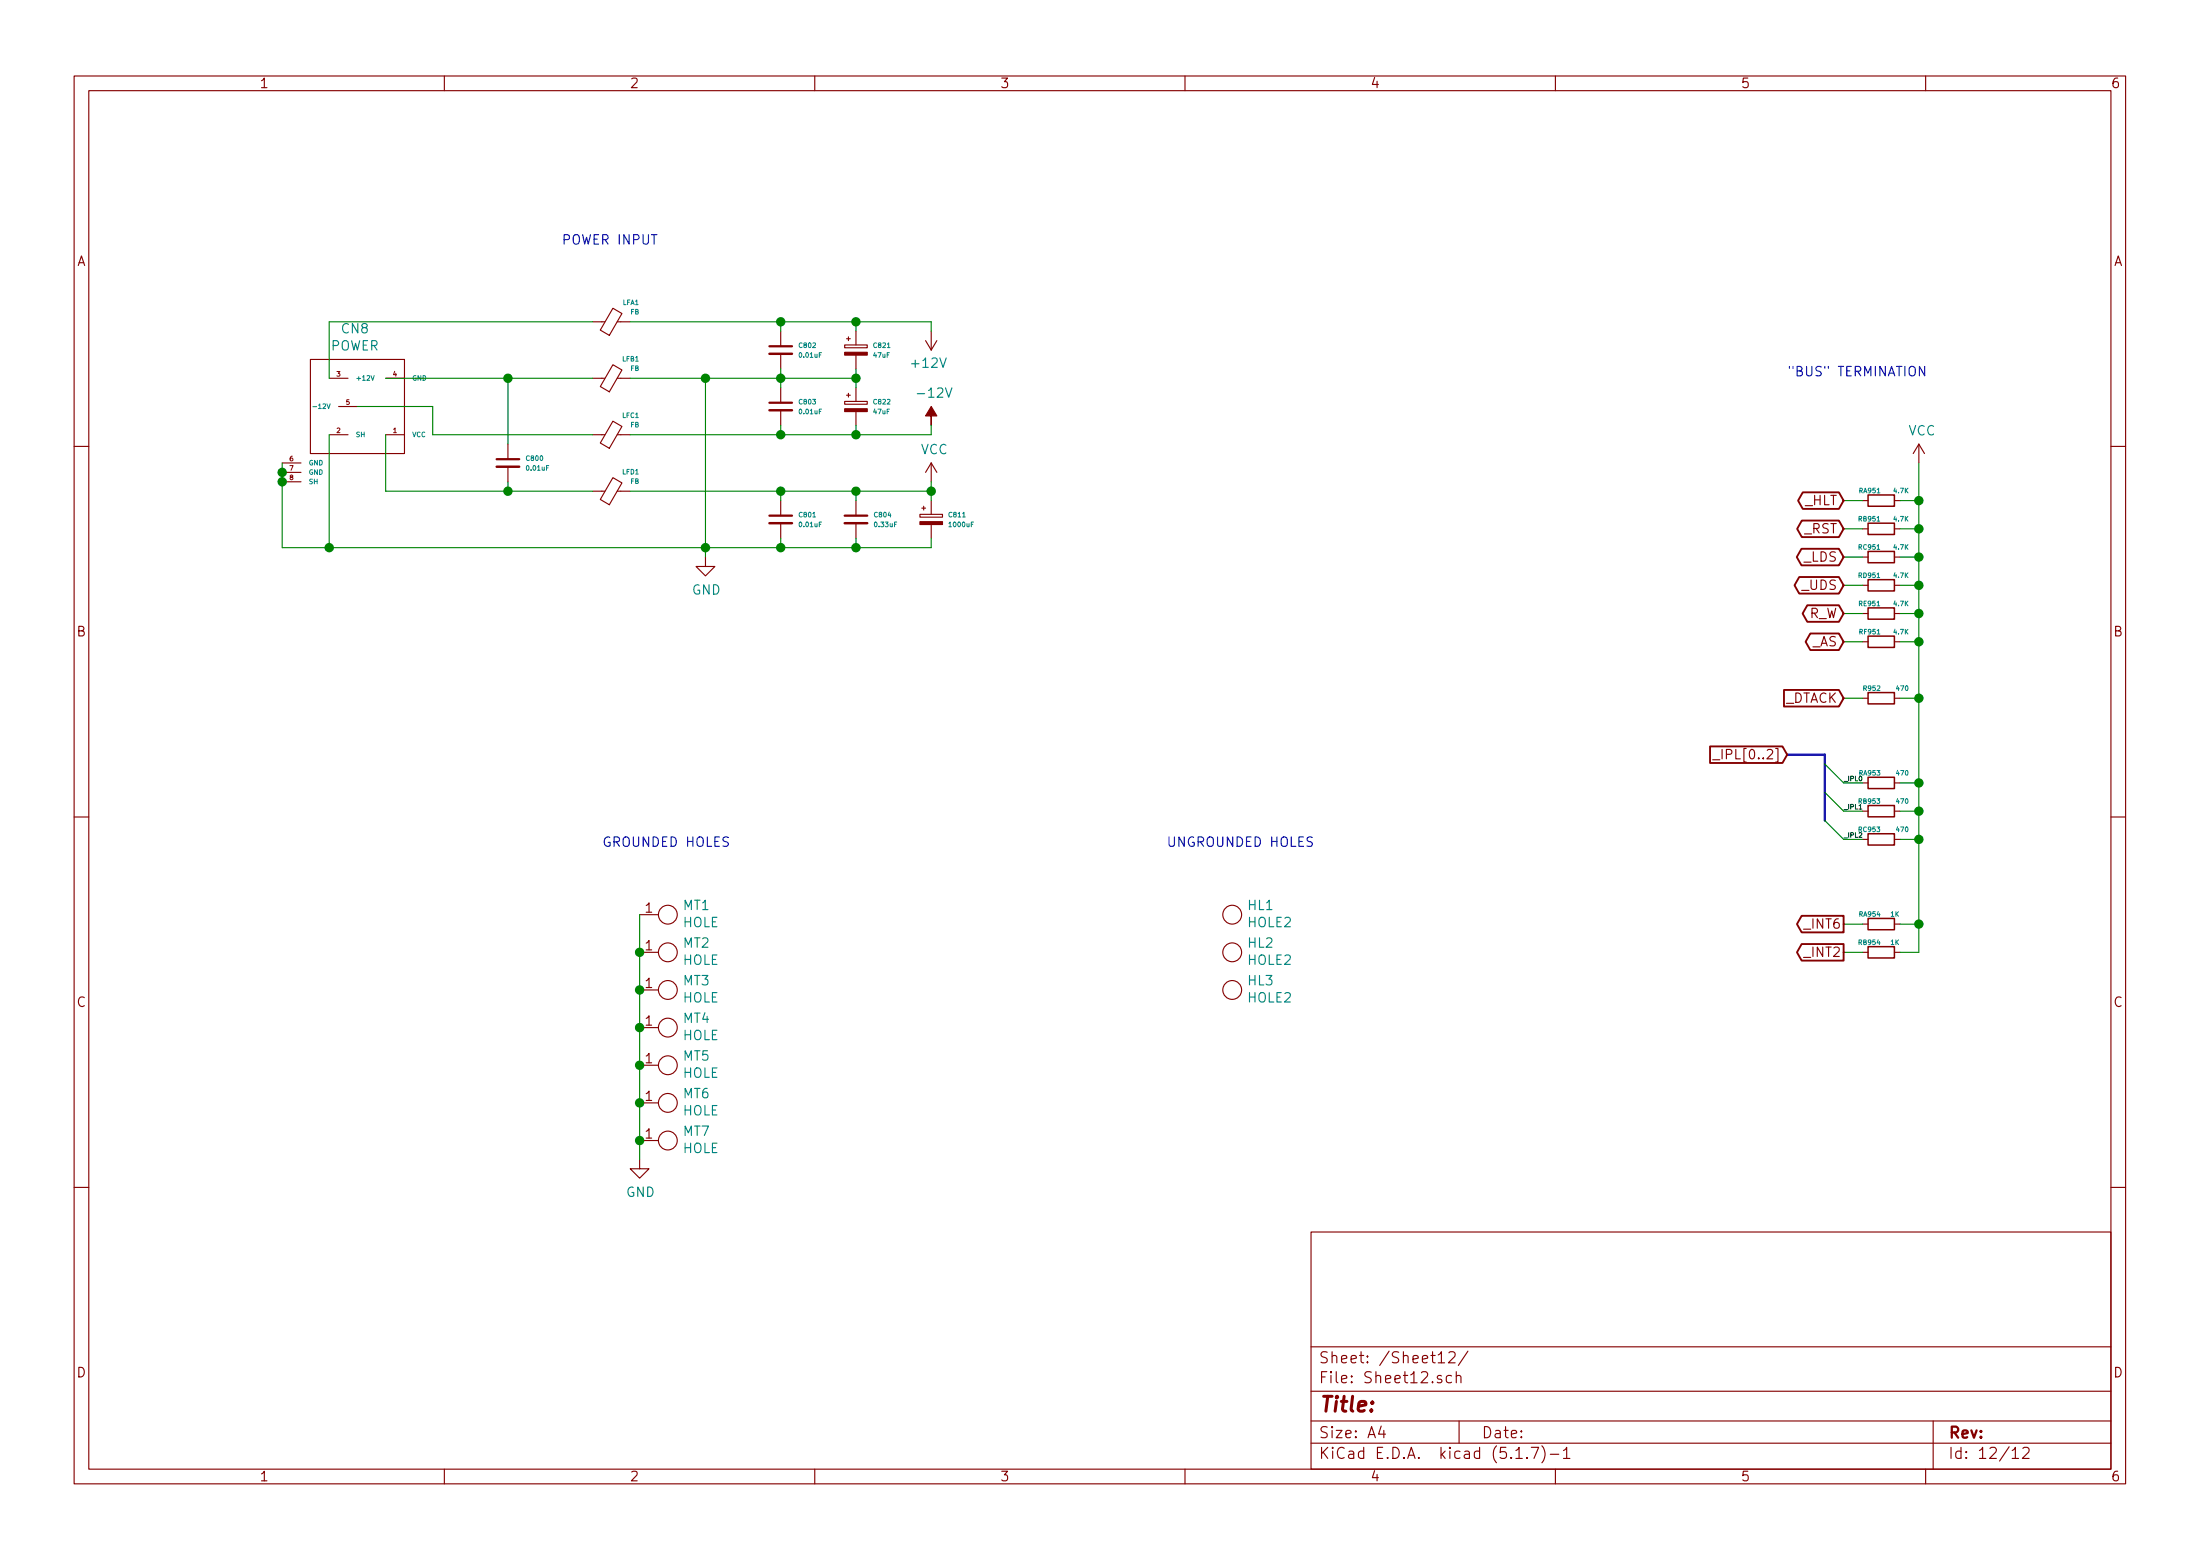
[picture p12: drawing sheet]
<svg xmlns="http://www.w3.org/2000/svg" width="297mm" height="210mm" viewBox="0 0 297 210" stroke-linecap="round" stroke-linejoin="round" font-family="sans-serif">
<g fill="none" stroke="#840000" stroke-width=".15">
<path d="M10 10.3h277v189.9h-277zM12 12.2h273v186.1h-273zM60 10.3v1.9M110 10.3v1.9M160 10.3v1.9M210 10.3v1.9M260 10.3v1.9M41.9 48.5h12.7v12.7h-12.7zM44.4 58.7h2.6M44.4 51h2.6M45.7 54.9h2.6M52.1 58.7h2.5"/>
<path d="M52.1 51h2.5M68.6 59.9v2.1M80 58.7h1.7M80 51h1.7M80 43.4h1.7M82.8 56.8l1.2 .8-1.7 2.9-1.2-.7zM82.8 49.2l1.2 .7-1.7 3-1.2-.7zM82.8 41.6l1.2 .7-1.7 3-1.2-.8zM83.3 58.7h1.8M83.3 51h1.8M83.3 43.4h1.8M105.4 44.7v2"/>
<path d="M105.4 47.7v2.1M105.4 52.3v2.1M105.4 55.4v2M114 54.2h3.1v.4h-3.1zM114 46.6h3.1v.3h-3.1zM114.3 53.3h.5M114.3 45.7h.5M114.6 45.5v.5M114.6 53.1v.5M115.6 44.7v1.9M115.6 47.9v1.9M115.6 52.3v1.9"/>
<path d="M115.6 55.5v1.9M125 46l.7 1.2M125.7 44.7v2.5M126.5 46l-.8 1.2M259.1 59.9l-.8 1.3M259.1 59.9v2.6M259.1 59.9l.7 1.3M10 60.2h2M38.1 62.5h2.5M38.1 63.7h2.5M38.1 65h2.5M68.6 63v2"/>
<path d="M80 66.3h1.7M82.8 64.5l1.2 .7-1.7 2.9-1.2-.7zM83.3 66.3h1.8M95.2 75.2v1.2h1.3l-1.3 1.3-1.2-1.3h1.2M105.4 67.6v2M105.4 70.6v2M115.6 67.6v2M115.6 70.6v2M124.2 69.4h3.1v.4h-3.1zM124.5 68.6h.5M124.7 68.3v.5M125.7 62.5l-.7 1.2"/>
<path d="M125.7 62.5v2.5M125.7 67.6v1.8M125.7 70.8v1.8M125.7 62.5l.8 1.2M251.5 71.4h.7M251.5 75.2h.7M251.5 79h.7M251.5 67.6h.7M255.8 71.4h.7M255.8 75.2h.7M255.8 79h.7M255.8 67.6h.7"/>
<path d="M285 60.2h2M251.5 82.8h.7M251.5 86.6h.7M251.5 94.2h.7M255.8 82.8h.7M255.8 86.6h.7M255.8 94.2h.7M10 110.3h2M231.2 102.5h1M251.5 105.7h.7M251.5 109.5h.7M251.5 113.3h.7"/>
<path d="M255.8 105.7h.7M255.8 109.5h.7M255.8 113.3h.7M285 110.3h2M86.4 128.5h2.5M86.4 138.7h2.5M86.4 133.6h2.5M86.4 123.4h2.5M251.5 128.5h.7M251.5 124.7h.7M255.8 128.5h.7M255.8 124.7h.7"/>
<path d="M86.4 156.5v1.2h1.2l-1.2 1.3-1.3-1.3h1.3M86.4 153.9h2.5M86.4 148.8h2.5M86.4 143.8h2.5M10 160.2h2M177 166.3h108v32h-108zM285 160.2h2M60 198.3v1.9M110 198.3v1.9M160 198.3v1.9M177 194.8h108M177 191.8h108"/>
<path d="M177 187.8h108M177 181.8h108M186.5 192.5l-.4 1h1M186.8 193v1M194.2 182.8l.3-.2 .1-.2v1.5M194.2 183.9h.8M195.6 182.6l.2-.2h.4a.41 .41 0 0 1 .2 .7l-.8 .8h.9M196 185.7a.53 .53 0 0 0-.7 0v.8a.53 .53 0 0 0 .7 0M196.6 185.7a.38 .38 0 0 1 .7 .1v.8M196.6 185.1v1.5M197 191.8v3M198.2 182.3l-1.3 2"/>
<path d="M204.7 196.8h.8M206.2 196.7v.1l-.1-.1h.1v.1M206.8 195.3h.9l-.6 1.5M208.2 195.1a1.71 1.71 0 0 1 0 2.3M209.3 196.3h1.2M210 198.3v1.9M211.1 195.8l.3-.3 .1-.2v1.5M211.1 196.8h.9M260 198.3v1.9M261 191.8v6.5M271.7 195.8l.3-.3 .1-.2v1.5M271.7 196.8h.8"/>
<path d="M273.1 195.5l.2-.2h.4a.41 .41 0 0 1 .2 .7l-.9 .8h1"/>
<circle cx="90.2" cy="123.4" r="1.27"/>
<circle cx="90.2" cy="138.7" r="1.27"/>
<circle cx="90.2" cy="128.5" r="1.27"/>
<circle cx="90.2" cy="133.6" r="1.27"/>
<circle cx="166.4" cy="123.4" r="1.27"/>
<circle cx="166.4" cy="128.5" r="1.27"/>
<circle cx="166.4" cy="133.6" r="1.27"/>
<circle cx="90.2" cy="153.9" r="1.27"/>
<circle cx="90.2" cy="148.8" r="1.27"/>
<circle cx="90.2" cy="143.8" r="1.27"/>
</g>
<g fill="#840000" stroke="#840000" stroke-width=".15">
<path d="M114 55.2h3.1v.3h-3.1z"/>
<path d="M125.7 54.9l.8 1.2h-.8v1.3v-1.3h-.7z"/>
<path d="M124.2 70.4h3.1v.4h-3.1z"/>
<path d="M114 47.5h3.1v.4h-3.1z"/>
</g>
<path d="M252.2 70.6h3.6v1.5h-3.6zM252.2 74.4h3.6v1.5h-3.6zM252.2 78.2h3.6v1.6h-3.6zM252.2 66.8h3.6v1.5h-3.6zM252.2 82h3.6v1.6h-3.6zM252.2 85.8h3.6v1.6h-3.6zM252.2 93.5h3.6v1.5h-3.6zM252.2 104.9h3.6v1.5h-3.6zM252.2 108.7h3.6v1.5h-3.6zM252.2 112.5h3.6v1.5h-3.6zM252.2 127.8h3.6v1.5h-3.6zM252.2 123.9h3.6v1.6h-3.6z" fill="none" stroke="#840000" stroke-width=".2"/>
<path d="M42.2 54.9h.5M50.1 50.7l.2 .6 .2-.6" fill="none" stroke="#008484" stroke-width=".14"/>
<path d="M103.9 47.7h3M103.9 55.4h3M67.1 63h3M103.9 70.6h3M114 70.6h3.1" fill="none" stroke="#840000" stroke-width=".33"/>
<path d="M103.9 46.7h3M103.9 54.4h3M67.1 62h3M103.9 69.6h3M114 69.6h3.1" fill="none" stroke="#840000" stroke-width=".3"/>
<path d="M241.3 101.8h5.1v8.9" fill="none" stroke="#000084" stroke-width=".3"/>
<g fill="none" stroke="#008400" stroke-width=".15">
<path d="M44.4 58.7v15.2M48.3 54.9h10.1v3.8h21.6M52.1 58.7v7.6h27.9M52.1 51h27.9M68.6 51v8.9M80 43.4h-35.6v7.6M85.1 43.4h40.6v1.3M85.1 51h30.5M95.2 51v24.2M105.4 43.4v1.3M105.4 49.8v2.5M105.4 57.4v1.3"/>
<path d="M115.6 43.4v1.3M115.6 49.8v2.5M115.6 57.4v1.3M125.7 57.4v1.3h-40.6M38.1 62.5v11.4h87.6v-1.3M68.6 65v1.3M85.1 66.3h40.6M105.4 66.3v1.3M105.4 72.6v1.3M115.6 66.3v1.3M115.6 72.6v1.3M125.7 65v2.6"/>
<path d="M248.9 79h2.6M248.9 75.2h2.6M248.9 71.4h2.6M248.9 67.6h2.6M256.5 79h2.6M256.5 75.2h2.6M256.5 71.4h2.6M256.5 67.6h2.6M259.1 62.5v66h-2.6M248.9 86.6h2.6M248.9 82.8h2.6M248.9 94.2h2.6"/>
<path d="M256.5 86.6h2.6M256.5 82.8h2.6M256.5 94.2h2.6M246.4 103.1l2.5 2.6h2.6M246.4 106.9l2.5 2.6h2.6M246.4 110.7l2.5 2.6h2.6M256.5 105.7h2.6M256.5 109.5h2.6M256.5 113.3h2.6M86.4 123.4v33.1M248.9 128.5h2.6M248.9 124.7h2.6"/>
<path d="M256.5 124.7h2.6"/>
</g>
<path d="M242.9 77.9h5.4l.6 1.1-.6 1.1h-5.4l-.6-1.1zM243.2 74.1h5.1l.6 1.1-.6 1.1h-5.1l-.6-1.1zM243.3 70.3h5l.6 1.1-.6 1.1h-5l-.7-1.1zM243.4 66.4h4.9l.6 1.2-.6 1.1h-4.9l-.6-1.1zM240.9 93.1h7.4l.6 1.1-.6 1.1h-7.4zM244 81.7h4.3l.6 1.1-.6 1.1h-4.3l-.6-1.1zM244.4 85.5h3.9l.6 1.1-.6 1.1h-3.9l-.6-1.1zM230.9 100.7h9.8l.6 1.1-.6 1.2h-9.8zM243.3 123.6h5.6v2.2h-5.6l-.7-1.1zM243.3 127.4h5.6v2.2h-5.6l-.7-1.1z" fill="none" stroke="#840000" stroke-width=".25"/>
<path d="M251 109.2h.4" fill="none" stroke="#000" stroke-width=".14"/>
<path d="M259.9 49.4v1.3l-.7-1.3v1.3" fill="none" stroke="#0000c2" stroke-width=".15"/>
<g fill="#008400" stroke="#008400" stroke-width=".25">
<circle cx="86.4" cy="133.6" r=".51"/>
<circle cx="44.5" cy="73.9" r=".51"/>
<circle cx="259.1" cy="109.5" r=".51"/>
<circle cx="86.4" cy="138.7" r=".51"/>
<circle cx="259.1" cy="105.7" r=".51"/>
<circle cx="259.1" cy="94.2" r=".51"/>
<circle cx="86.4" cy="143.8" r=".51"/>
<circle cx="259.1" cy="86.6" r=".51"/>
<circle cx="86.4" cy="148.8" r=".51"/>
<circle cx="86.4" cy="153.9" r=".51"/>
<circle cx="105.4" cy="73.9" r=".51"/>
<circle cx="259.1" cy="75.2" r=".51"/>
<circle cx="68.6" cy="51" r=".51"/>
<circle cx="259.1" cy="79" r=".51"/>
<circle cx="38.1" cy="63.7" r=".51"/>
<circle cx="115.6" cy="58.7" r=".51"/>
<circle cx="115.6" cy="73.9" r=".51"/>
<circle cx="105.4" cy="66.3" r=".51"/>
<circle cx="115.6" cy="51" r=".51"/>
<circle cx="105.4" cy="51" r=".51"/>
<circle cx="115.6" cy="43.4" r=".51"/>
<circle cx="259.1" cy="71.4" r=".51"/>
<circle cx="105.4" cy="58.7" r=".51"/>
<circle cx="259.1" cy="67.6" r=".51"/>
<circle cx="259.1" cy="82.8" r=".51"/>
<circle cx="115.6" cy="66.3" r=".51"/>
<circle cx="259.1" cy="113.3" r=".51"/>
<circle cx="95.3" cy="73.9" r=".51"/>
<circle cx="105.4" cy="43.4" r=".51"/>
<circle cx="68.6" cy="66.3" r=".51"/>
<circle cx="38.1" cy="65" r=".51"/>
<circle cx="259.1" cy="124.7" r=".51"/>
<circle cx="125.7" cy="66.3" r=".51"/>
<circle cx="95.3" cy="51" r=".51"/>
<circle cx="86.4" cy="128.5" r=".51"/>
</g>
<text font-size="2.8" fill="#840000" x="178" y="190.5">Title:</text>
<g font-size="2.1" fill="#840000">
<text x="178" y="184">Sheet: /Sheet12/</text>
<text x="178" y="186.7">File: Sheet12.sch</text>
<text x="178" y="196.9">KiCad E.D.A. kicad (5.1.7)-1</text>
<text x="178" y="194.1">Size: A4</text>
<text x="200" y="194.1">Date:</text>
<text x="263" y="194.1">Rev:</text>
<text x="263" y="196.9">Id: 12/12</text>
</g>
<g font-size="1.8" fill="#840000">
<text x="35" y="11.9">1</text>
<text x="85" y="11.9">2</text>
<text x="135" y="11.9">3</text>
<text x="185" y="11.9">4</text>
<text x="235" y="11.9">5</text>
<text x="285" y="11.9">6</text>
<text x="10.4" y="35.9">A</text>
<text x="285.4" y="35.9">A</text>
<text x="243.7" y="68.2">_HLT</text>
<text x="243.6" y="72">_RST</text>
<text x="243.6" y="75.8">_LDS</text>
<text x="243.4" y="79.6">_UDS</text>
<text x="244.2" y="83.4">R_W</text>
<text x="10.4" y="85.9">B</text>
<text x="244.7" y="87.2">_AS</text>
<text x="285.4" y="85.9">B</text>
<text x="241" y="94.9">_DTACK</text>
<text x="232.6" y="102.5">_IPL[0..2]</text>
<text x="87.1" y="123.2">1</text>
<text x="243.8" y="125.3">_INT6</text>
<text x="87.1" y="128.3">1</text>
<text x="243.8" y="129.2">_INT2</text>
<text x="10.4" y="135.9">C</text>
<text x="87.1" y="133.3">1</text>
<text x="285.4" y="135.9">C</text>
<text x="87.1" y="143.5">1</text>
<text x="87.1" y="138.4">1</text>
<text x="87.1" y="148.6">1</text>
<text x="87.1" y="153.7">1</text>
<text x="10.4" y="185.9">D</text>
<text x="285.4" y="185.9">D</text>
<text x="35" y="199.9">1</text>
<text x="85" y="199.9">2</text>
<text x="135" y="199.9">3</text>
<text x="185" y="199.9">4</text>
<text x="235" y="199.9">5</text>
<text x="285" y="199.9">6</text>
</g>
<g font-size="1.8" fill="#0000c2">
<text x="76.4" y="33">POWER INPUT</text>
<text x="241.3" y="50.8">&quot;BUS&quot; TERMINATION</text>
<text x="81.3" y="114.3">GROUNDED HOLES</text>
<text x="157.5" y="114.3">UNGROUNDED HOLES</text>
</g>
<g font-size="1.8" fill="#008484">
<text x="44.6" y="47.3">POWER</text>
<text x="46.2" y="45">CN8</text>
<text x="123.3" y="49.7">+12V</text>
<text x="124.3" y="53.7">-12V</text>
<text x="257.7" y="58.8">VCC</text>
<text x="124.3" y="61.3">VCC</text>
<text x="93.4" y="80.3">GND</text>
<text x="92.2" y="125.1">HOLE</text>
<text x="92.3" y="122.8">MT1</text>
<text x="168.5" y="125.1">HOLE2</text>
<text x="168.5" y="122.8">HL1</text>
<text x="92.2" y="130.2">HOLE</text>
<text x="92.3" y="127.9">MT2</text>
<text x="168.5" y="130.2">HOLE2</text>
<text x="168.5" y="127.9">HL2</text>
<text x="92.2" y="135.3">HOLE</text>
<text x="92.3" y="133">MT3</text>
<text x="168.5" y="135.3">HOLE2</text>
<text x="168.5" y="133">HL3</text>
<text x="92.2" y="140.4">HOLE</text>
<text x="92.3" y="143.1">MT5</text>
<text x="92.3" y="138.1">MT4</text>
<text x="92.2" y="145.5">HOLE</text>
<text x="92.3" y="148.2">MT6</text>
<text x="92.2" y="155.6">HOLE</text>
<text x="92.2" y="150.5">HOLE</text>
<text x="92.3" y="153.3">MT7</text>
<text x="84.5" y="161.5">GND</text>
</g>
<g font-size=".9" fill="#008484">
<text x="84.1" y="41.1">LFA1</text>
<text x="85.1" y="42.4">FB</text>
<text x="108" y="46.9">C802</text>
<text x="118" y="46.9">C821</text>
<text x="48" y="51.4">+12V</text>
<text x="55.6" y="51.4">GND</text>
<text x="84.1" y="48.8">LFB1</text>
<text x="85.1" y="50">FB</text>
<text x="108" y="48.3">0.01uF</text>
<text x="118" y="48.3">47uF</text>
<text x="42.8" y="55.2">-12V</text>
<text x="48" y="59">SH</text>
<text x="55.6" y="59">VCC</text>
<text x="84.1" y="56.4">LFC1</text>
<text x="85.1" y="57.7">FB</text>
<text x="108" y="54.6">C803</text>
<text x="108" y="55.9">0.01uF</text>
<text x="118" y="55.9">47uF</text>
<text x="118" y="54.6">C822</text>
<text x="41.7" y="62.8">GND</text>
<text x="41.7" y="64.1">GND</text>
<text x="41.7" y="65.3">SH</text>
<text x="71.1" y="62.2">C800</text>
<text x="71.2" y="63.5">0.01uF</text>
<text x="84.1" y="64">LFD1</text>
<text x="85.1" y="65.3">FB</text>
<text x="108" y="69.8">C801</text>
<text x="108" y="71.1">0.01uF</text>
<text x="118.1" y="69.8">C804</text>
<text x="118.2" y="71.1">0.33uF</text>
<text x="128.2" y="69.8">C811</text>
<text x="128.2" y="71.1">1000uF</text>
<text x="251" y="70.4">RB951</text>
<text x="251.1" y="66.5">RA951</text>
<text x="255.7" y="70.4">4.7K</text>
<text x="255.7" y="66.5">4.7K</text>
<text x="251" y="74.2">RC951</text>
<text x="251" y="78">RD951</text>
<text x="255.7" y="74.2">4.7K</text>
<text x="255.7" y="78">4.7K</text>
<text x="251.1" y="81.8">RE951</text>
<text x="255.7" y="81.8">4.7K</text>
<text x="251.1" y="85.6">RF951</text>
<text x="255.7" y="85.6">4.7K</text>
<text x="251.7" y="93.2">R952</text>
<text x="256.1" y="93.2">470</text>
<text x="251.1" y="104.6">RA953</text>
<text x="256.1" y="104.6">470</text>
<text x="251" y="108.5">RB953</text>
<text x="251" y="112.3">RC953</text>
<text x="256.1" y="108.5">470</text>
<text x="256.1" y="112.3">470</text>
<text x="251.1" y="123.7">RA954</text>
<text x="255.3" y="123.7">1K</text>
<text x="251" y="127.5">RB954</text>
<text x="255.3" y="127.5">1K</text>
</g>
<g font-size=".9" fill="#840000">
<text x="45.5" y="50.8">3</text>
<text x="53.1" y="50.8">4</text>
<text x="45.5" y="58.4">2</text>
<text x="46.8" y="54.6">5</text>
<text x="53.1" y="58.4">1</text>
<text x="39.1" y="62.2">6</text>
<text x="39.1" y="63.5">7</text>
<text x="39.1" y="64.8">8</text>
</g>
<g font-size=".9">
<text x="248.9" y="105.4">_IPL0</text>
<text x="248.9" y="113">_IPL2</text>
<text x="248.9" y="109.2">_IPL1</text>
</g>
</svg>
